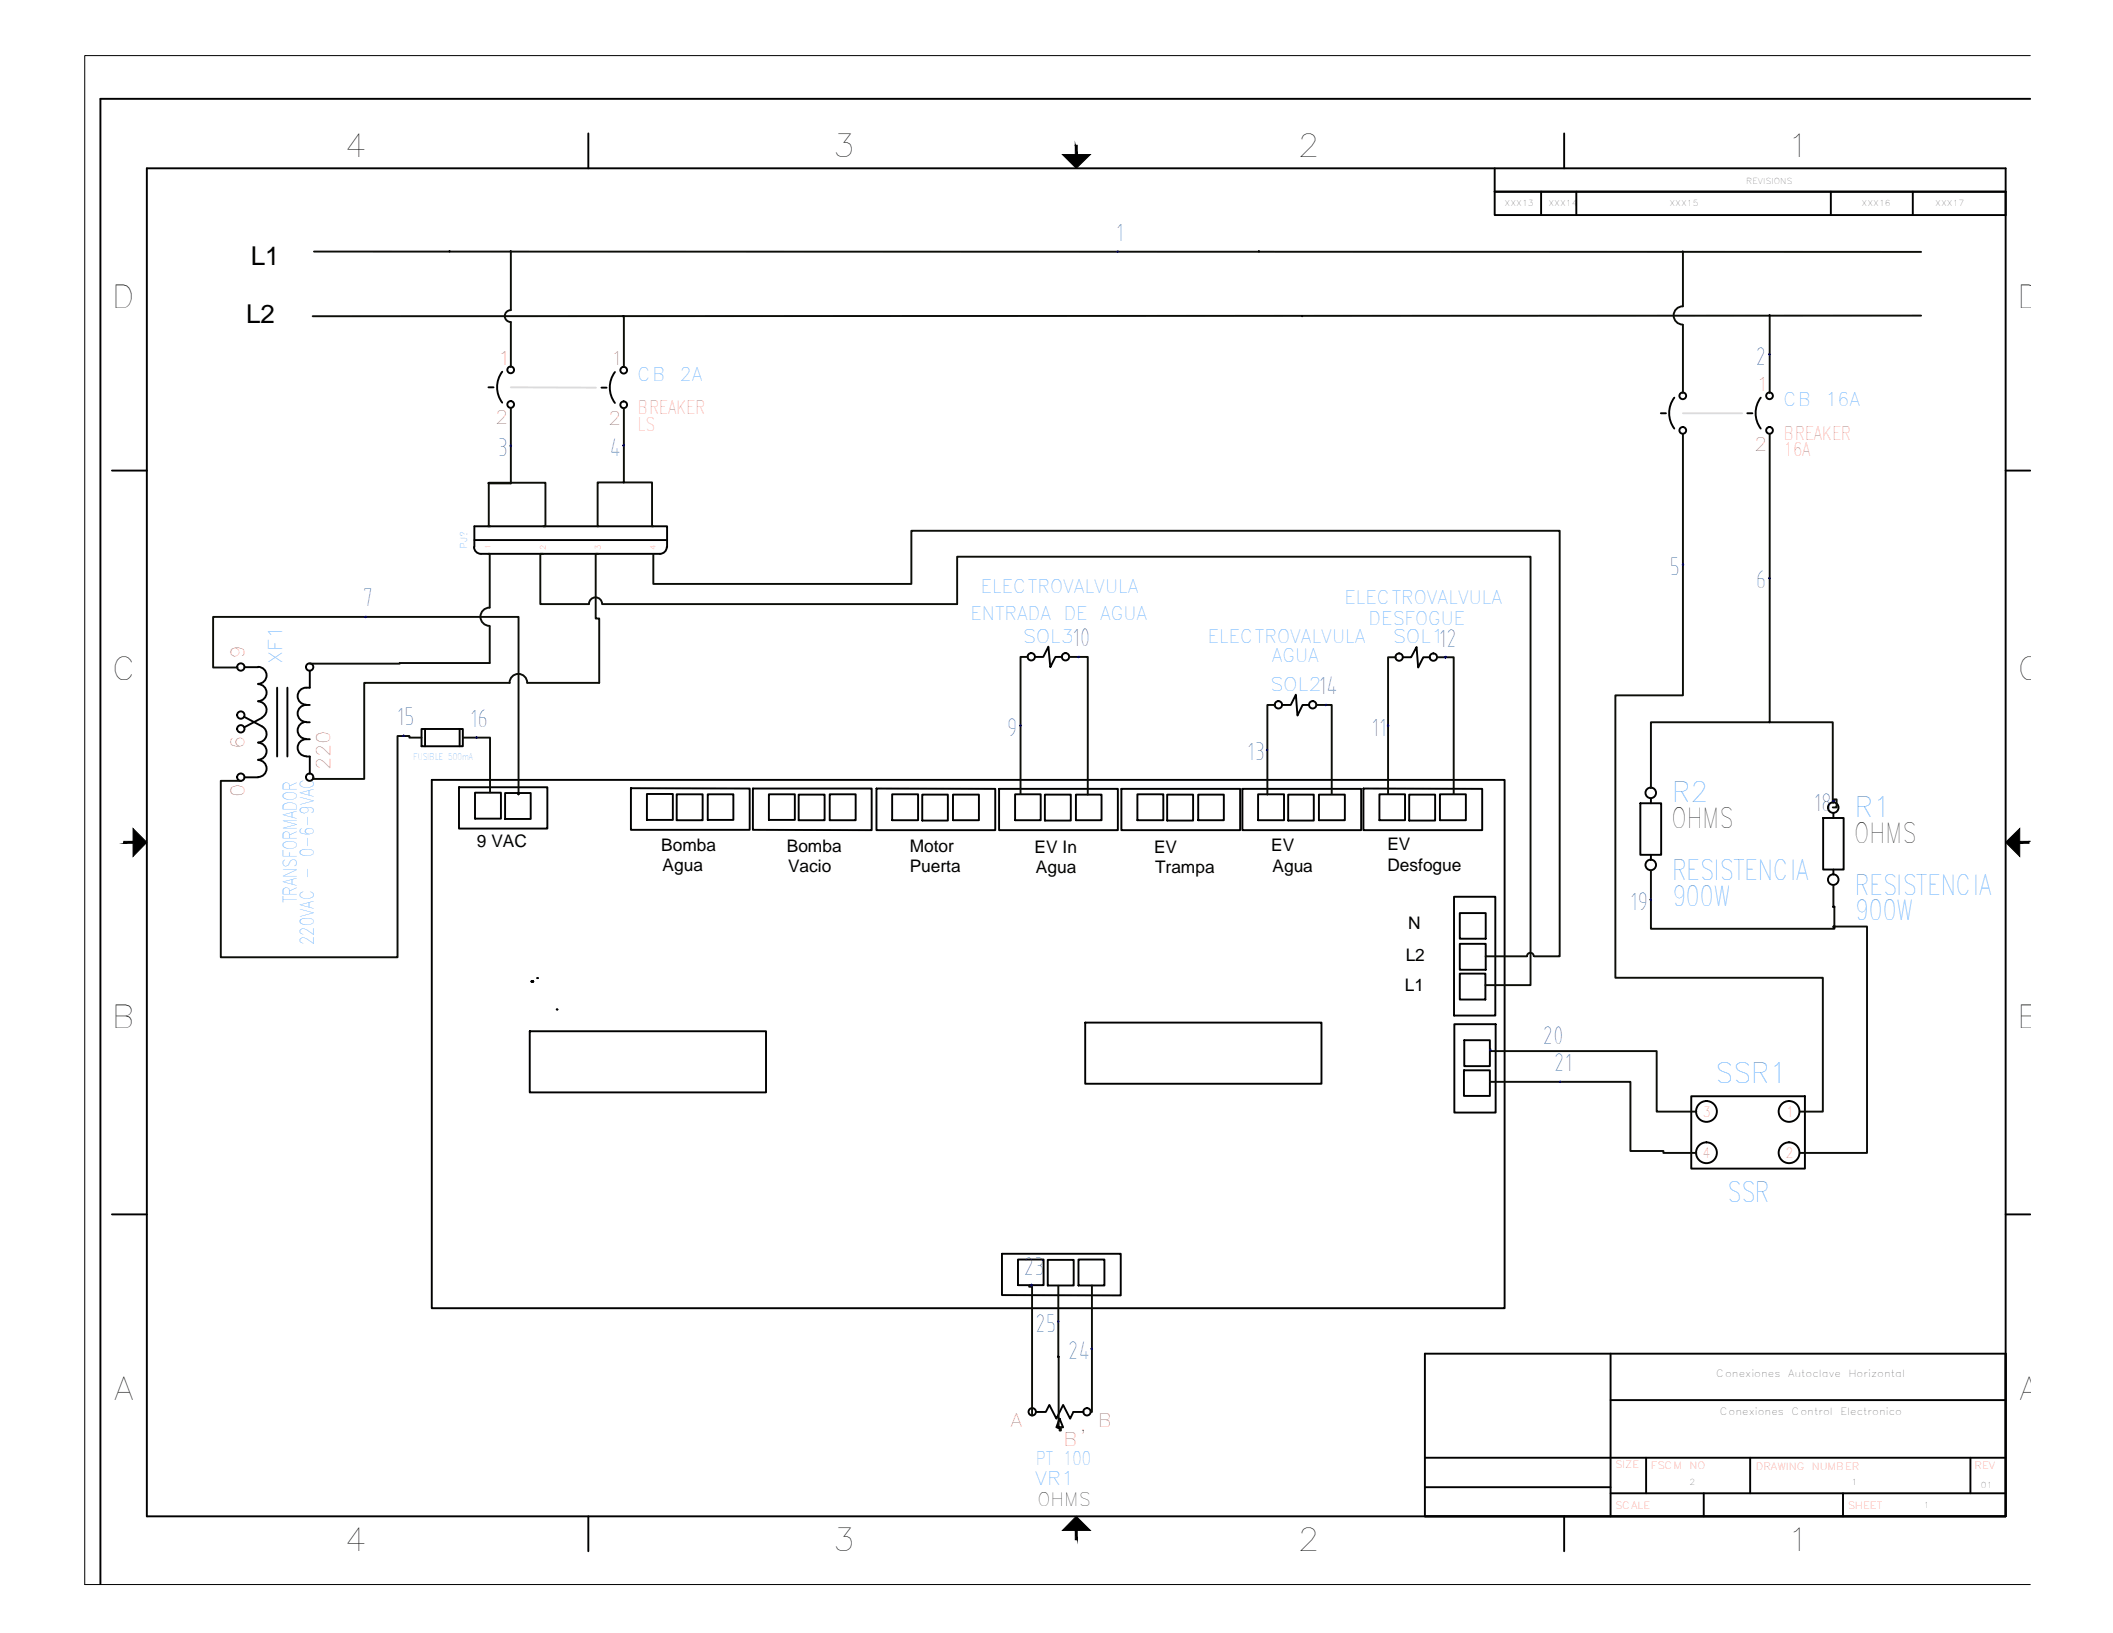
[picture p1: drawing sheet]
<svg xmlns="http://www.w3.org/2000/svg" width="279mm" height="216mm" viewBox="0 0 279 216" stroke-linecap="round" stroke-linejoin="round" font-family="sans-serif">
<!-- layer: Viewport -->
<path d="M265.2 179v21.5h-76.8" fill="none" stroke="#000" stroke-width=".25"/>
<!-- layer: Title Block -->
<g fill="none" stroke="#000" stroke-width=".25">
<path d="M77.8 17.6v4.7M206.8 17.6v4.7M268.5 13.1h-255.2v196.4M19.4 22.3h245.8v178.2h-245.8zM197.6 25.3v3.1h67.6M197.6 22.3v3M197.6 25.3h67.6M203.8 25.3v3.1M208.4 25.3v3.1M242.1 25.3v3.1M252.9 25.3v3.1M14.8 62.2h4.6"/>
<path d="M265.2 62.2h3.3M14.8 160.6h4.6M213 179v21.5M265.2 160.6h3.3M265.2 179h-76.8v21.5M188.4 196.6h24.6M188.4 192.7h76.8M213 197.4h52.2M213 185.1h52.2M217.7 192.7v4.7M225.3 197.4v3.1M231.4 192.7v4.7"/>
<path d="M243.7 197.4v3.1M260.5 192.7v4.7M77.8 200.5v4.6M206.8 200.5v4.6"/>
</g>
<g fill="#000" stroke="#000" stroke-width=".13">
<path d="M140.5 20.4h3.7l-1.9 1.9zM17.6 109.5l1.8 1.9-1.8 1.8zM265.2 111.4l1.9-1.9v3.7zM142.3 200.5l1.9 1.8h-3.7z"/>
<path d="M142.2 19.2l.2 1.2v-1.2zM142.2 19.2l.2 1.2h-.2z"/>
<path d="M16.4 111.2v.3l1.2-.3zM16.4 111.5l1.2-.3v.3z"/>
<path d="M267.1 111.5h1.2v-.3zM267.1 111.2h1.2l-1.2 .3z"/>
<path d="M142.2 202.3v1.3h.2zM142.2 202.3h.2v1.3z"/>
</g>
<!-- layer: 0 -->
<path d="M265.2 25.3v3.1M265.2 179v21.5h-76.8" fill="none" stroke="#000" stroke-width=".25"/>
<!-- layer: BLK_12_THHN -->
<g fill="none" stroke="#0c0e07" stroke-width=".25">
<path d="M41.5 33.3h212.5M67.5 33.3v7.7a.78 .78 0 0 0-.8 .8 .78 .78 0 0 0 .8 .8v5.9M222.5 33.3v7.2M67.5 53.9v10h-2.9M82.5 41.8v6.7M82.5 54v9.8M222.5 40.5a1.21 1.21 0 0 0-1.2 1.2 1.21 1.21 0 0 0 1.2 1.2M222.5 57.4v34.5h-8.9v37.4h27.4v17.7h-3M222.5 43v8.9M234 41.7v10.2M234 57.4v38.1M254 41.7l-212.7 .1"/>
<path d="M64.5 73.2h.3v7.1M64.8 69.6h-.3l.1-.1v-5.7h7.5v5.8h-.3M71.8 73.2h-.4v6.7h6.5M79.1 69.6h-.1v-5.8h7.2v5.8h.2M79.1 73.2h-.3v8.6h.4v8.5h-9.5M79.6 79.8a.87 .87 0 0 0-.9-.8 .87 .87 0 0 0-.8 .8M79.7 79.9h46.9v-6.3h75.8v56.6h-6M86.4 73.2v4h34.1v-7h85.7v56.2h-3.4M31.4 88.2l-3.2 .1v-6.7h40.4v23.4v-.2M55.7 97.5h-1.6v-.2h-1.5v29.3h-23.4v-23.4h2.7M61.2 97.5h3.6v7.3M64.7 80.3a1.21 1.21 0 0 0-1.2 1.2 1.21 1.21 0 0 0 1.2 1.2"/>
<path d="M64.8 82.8v4.9h-23.8M67.4 90.3h-19.2v12.7h-6.8v-.2M69.7 90.3a1.16 1.16 0 0 0-1.2-1.2 1.16 1.16 0 0 0-1.1 1.2M135.9 86.9h-1v18.1M141.4 86.9h2.4v18.2M168.5 93.3l.1-.1h-1v11.9M174.1 93.2h2v11.8M184.6 86.9h-1.1v18.1M190 86.9h2.2v18.1M218.3 104.2v-8.7h24v10.6M218.3 115.1v7.7h24.3l-.2-5.8M242.4 106.1v-.4h.5v1.1h-.6"/>
<path d="M196.5 126.4h5.4M197 138.6v.4h22.1v8h5.2M202.8 126.4a.44 .44 0 0 0-.4-.4 .44 .44 0 0 0-.5 .4M242.5 122.5h-.1v.2h.2M242.6 122.5h4.3v29.9h-8.9M242.6 122.5h-.1M197 143h18.6v9.2h4.3v.2h4.4M136.5 169.9l-.4 .1v.1h.4v17M139.9 170l.1 18.8 .1-.1v.4h.2v-.4M144.4 170v16.7h-.2"/>
</g>
<!-- layer: SYMS -->
<g fill="none" stroke="#000" stroke-width=".25">
<path d="M59.5 33.3h.1M67.5 33.3h.1M166.5 33.3h.1M222.5 33.3h.1M64.6 51.2h.7M66.4 49.1a3.4 3.4 0 0 0 0 4.1M79.5 51.3h.7M81.3 49.2a3.4 3.4 0 0 0 0 4.1M82.5 41.8h.1M172.2 41.8h.1M219.6 54.6h.7M221.4 52.6a3.4 3.4 0 0 0 0 4.1"/>
<path d="M231 54.6h.7M232.8 52.6a3.4 3.4 0 0 0 0 4.1M234 41.7h.1M62.7 72.3a.91 .91 0 0 0 .9 .9h23.7a.91 .91 0 0 0 .9-.9M62.7 72.3v-2.7h25.5v2.7M62.7 71.4h25.5M64.6 63.9h.1M82.5 63.8h.1M32.3 94.8l2.4 1.2a1.12 1.12 0 0 1 .5 1.3 1.12 1.12 0 0 1-1.1 .9M32.3 88.2h1.8M34.1 88.2a1.12 1.12 0 0 1 1.1 1.1 1.12 1.12 0 0 1-1.1 1.1M34.1 90.5a1.12 1.12 0 0 1 1.1 1.1 1.12 1.12 0 0 1-1.1 1.1"/>
<path d="M34.1 92.7a1.12 1.12 0 0 1 1.1 .9 1.12 1.12 0 0 1-.5 1.2M34.1 98.2a1.12 1.12 0 0 1 1.1 1.1 1.12 1.12 0 0 1-1.1 1.1M34.7 94.9l-2.4 1.3M36.6 90.9v9.1M38 90.9v9.1M40.5 90.9a1.12 1.12 0 0 0-1.1 1.1 1.12 1.12 0 0 0 1.1 1.2M40.5 93.2a1.12 1.12 0 0 0-1.1 1.1 1.12 1.12 0 0 0 1.1 1.1 1.12 1.12 0 0 0-1.1 1.2 1.12 1.12 0 0 0 1.1 1.1M40.5 97.7a1.12 1.12 0 0 0-1.1 1.2 1.12 1.12 0 0 0 1.1 1.1M40.5 97.7h.5M40.5 95.5h.5M40.5 93.2h.5M41 88.7v2.2h-.5"/>
<path d="M55.7 96.4h5.5v2.3h-5.5zM56.2 96.4v2.3M60.8 96.4v2.3M136.8 86.9h1.2l.6-1.4 .3 2.7 .7-1.3h.8M169.5 93.2h1.2l.7-1.4 .2 2.8 .6-1.4h.9M185.5 86.9h1.1l.7-1.4 .2 2.8 .7-1.4h.9M234 95.5h.1M32.3 102.8h1.8M34.1 100.5a1.12 1.12 0 0 1 1.1 1.1 1.12 1.12 0 0 1-1.1 1.1M40.5 100h.5v2.3M57.1 103.1h141.9v69.9h-141.9zM60.7 104.1h11.7v5.4h-11.7z"/>
<path d="M62.8 104.8h3.4v3.4h-3.4zM66.8 104.8h3.4v3.5h-3.4zM68.6 105h.1M68.6 104.8h.1M83.4 104.2l15.7 .1v5.4h-15.7zM85.5 105h3.5v3.4h-3.5zM89.5 105h3.4v3.4h-3.4zM93.6 105h3.4v3.4h-3.4zM99.6 104.3h15.7v5.5l-15.7-.1zM101.7 105h3.4v3.4h-3.4zM105.6 105.1h3.4v3.3h-3.4zM109.7 105h3.4v3.4h-3.4z"/>
<path d="M115.9 104.3h15.7v5.5h-15.7zM118 105h3.4v3.4h-3.4zM121.9 105.1h3.4v3.4h-3.4zM126 105.1h3.4v3.3h-3.4zM132.1 104.3h15.7v5.5h-15.7zM134.2 105h3.4v3.4h-3.4zM138.2 105.1h3.4v3.4h-3.4zM142.3 105.1h3.4v3.3h-3.4zM148.3 104.3h15.7v5.5h-15.7zM150.4 105h3.4v3.4h-3.4zM154.3 105.1h3.5v3.4h-3.5zM158.4 105.1h3.4v3.3h-3.4z"/>
<path d="M164.3 104.3h15.7v5.5h-15.7zM166.4 105h3.4v3.4h-3.4zM170.3 105.1h3.4v3.4h-3.4zM174.4 105.1h3.4v3.3h-3.4zM180.3 104.3h15.7v5.5h-15.7zM182.4 105h3.4v3.4h-3.4zM186.3 105.1h3.5v3.4h-3.5zM190.4 105h3.4v3.4h-3.4zM192.3 118.6h5.4v15.7h-5.4zM216.9 106.2h2.8v6.8h-2.8zM218.3 105.6v.6M218.3 113v.7"/>
<path d="M241.1 108.1h2.7v6.9h-2.7zM242.4 119.9h.1M242.4 107.5v.6M242.4 115v.6M242.6 119.9h.1M70 136.3h31.3v8.1h-31.3zM143.5 135.2h31.2v8.1h-31.2zM192.3 135.4h5.5v11.7h-5.5zM193 128.7h3.4v3.5h-3.4zM193 124.8h3.5v3.4h-3.5zM193 120.7h3.5v3.4h-3.5zM193.6 137.5h3.4v3.5h-3.4z"/>
<path d="M242.6 122.7h.1M193.6 141.5h3.4v3.4h-3.4zM223.6 144.9h15.1v9.6h-15.1zM132.5 165.8h15.7v5.5l-15.7-.1zM134.6 166.5h3.4v3.4h-3.4zM138.5 166.6h3.5v3.4h-3.5zM139.9 179.4h.1M140 179.4h.1M142.6 166.5h3.4v3.5h-3.4zM137 186.7h1.3l.5-1 .9 1.9 .9-1.9 .9 1.9 .4-.9h1.4M140 188.8h.1M140.1 187.6l.5 1.1h-.9z"/>
<circle cx="59.4" cy="33.2" r=".02"/>
<circle cx="67.5" cy="33.2" r=".02"/>
<circle cx="166.5" cy="33.2" r=".02"/>
<circle cx="222.5" cy="33.3" r=".02"/>
<circle cx="67.5" cy="48.9" r=".44"/>
<circle cx="67.5" cy="53.5" r=".44"/>
<circle cx="82.4" cy="41.8" r=".02"/>
<circle cx="82.5" cy="48.9" r=".44"/>
<circle cx="82.5" cy="53.5" r=".44"/>
<circle cx="172.2" cy="41.8" r=".02"/>
<circle cx="222.5" cy="56.9" r=".44"/>
<circle cx="222.5" cy="52.3" r=".44"/>
<circle cx="234" cy="41.7" r=".02"/>
<circle cx="234" cy="56.9" r=".44"/>
<circle cx="234" cy="52.3" r=".44"/>
<circle cx="64.6" cy="63.9" r=".02"/>
<circle cx="82.5" cy="63.8" r=".02"/>
<circle cx="31.8" cy="88.2" r=".49"/>
<circle cx="31.8" cy="94.5" r=".49"/>
<circle cx="31.8" cy="96.4" r=".49"/>
<circle cx="40.9" cy="88.2" r=".49"/>
<circle cx="136.4" cy="86.8" r=".49"/>
<circle cx="140.9" cy="86.8" r=".49"/>
<circle cx="169" cy="93.2" r=".49"/>
<circle cx="173.6" cy="93.2" r=".49"/>
<circle cx="185" cy="86.9" r=".49"/>
<circle cx="189.5" cy="86.9" r=".49"/>
<circle cx="234" cy="95.5" r=".02"/>
<circle cx="31.8" cy="102.8" r=".49"/>
<circle cx="40.9" cy="102.8" r=".49"/>
<circle cx="68.5" cy="104.8" r=".02"/>
<circle cx="68.5" cy="105" r=".02"/>
<circle cx="218.3" cy="104.8" r=".7"/>
<circle cx="218.3" cy="114.3" r=".7"/>
<circle cx="242.4" cy="116.3" r=".7"/>
<circle cx="242.4" cy="106.8" r=".7"/>
<circle cx="242.4" cy="119.9" r=".02"/>
<circle cx="242.5" cy="119.9" r=".02"/>
<circle cx="242.5" cy="122.6" r=".02"/>
<circle cx="225.6" cy="152.4" r="1.38"/>
<circle cx="225.6" cy="146.9" r="1.38"/>
<circle cx="236.6" cy="152.4" r="1.38"/>
<circle cx="236.6" cy="146.9" r="1.38"/>
<circle cx="139.9" cy="179.4" r=".02"/>
<circle cx="140" cy="179.4" r=".02"/>
<circle cx="136.5" cy="186.7" r=".49"/>
<circle cx="140" cy="188.8" r=".02"/>
<circle cx="143.7" cy="186.7" r=".49"/>
</g>
<!-- layer: LINK -->
<path d="M67.5 51.2l11.3 .1M222.5 54.6h7.9" fill="none" stroke="#dcdcdc" stroke-width=".25"/>
<!-- layer: WIRENO -->
<g fill="none" stroke="#0404a9" stroke-width=".25">
<path d="M147.8 33.2v.1M67.5 58.9v.1M82.5 58.9h-.1M234 46.8h-.1M222.5 74.7h.1M233.9 76.4h.1M48.4 81.5v.1M53.4 97.2v.1M63 97.4v.1M134.9 95.9v.1M142.6 86.8v.1M167.5 99.1v.1"/>
<path d="M175.3 93.2h.1M183.5 95.9v.1M191.2 86.8v.1M218.2 118.9h.1M242.4 105.9h.1M197 138.8h.1M206.3 143h.1M136.4 169.8v.1M139.9 174.7h.1M144.3 178.3h.1"/>
</g>
<!-- layer: 0 -->
<path d="M268.5 7.4h-257.3v202.1h257.3" fill="none" stroke="#000" stroke-width=".13"/>
<g font-size="4.1">
<text x="45.5" y="20.7">4</text>
<text x="110.1" y="20.7">3</text>
<text x="171.6" y="20.7">2</text>
<text x="236.3" y="20.7">1</text>
<text x="14.8" y="40.7">D</text>
<text x="266.7" y="40.7">D</text>
<text x="14.8" y="89.9">C</text>
<text x="266.8" y="89.9">C</text>
<text x="14.8" y="136">B</text>
<text x="266.7" y="136">B</text>
<text x="15.1" y="185.1">A</text>
<text x="267" y="185.1">A</text>
<text x="45.5" y="205.1">4</text>
<text x="110.1" y="205.1">3</text>
<text x="171.6" y="205.1">2</text>
<text x="236.3" y="205.1">1</text>
</g>
<g font-size="3.7" fill="#007fff">
<text x="221.1" y="106.1">R2</text>
<text x="245.2" y="108">R1</text>
<text x="221.1" y="119.7">900W</text>
<text x="221.1" y="116.3">RESISTENCIA</text>
<text x="245.3" y="118.3">RESISTENCIA</text>
<text x="245.3" y="121.7">900W</text>
<text x="226.8" y="143.2">SSR1</text>
<text x="228.4" y="158.9">SSR</text>
</g>
<g font-size="3.7">
<text x="221" y="109.5">OHMS</text>
<text x="245.2" y="111.4">OHMS</text>
</g>
<g font-size="3.5" fill="#0404a9">
<text x="147.6" y="31.9">1</text>
<text x="232.1" y="48.2">2</text>
<text x="65.8" y="60.3">3</text>
<text x="80.6" y="60.3">4</text>
<text x="220.8" y="76">5</text>
<text x="232.2" y="77.8">6</text>
<text x="47.9" y="80.2">7</text>
<text x="141.8" y="85.5">10</text>
<text x="190.2" y="85.5">12</text>
<text x="52.4" y="95.9">15</text>
<text x="174.4" y="91.8">14</text>
<text x="62.1" y="96.1">16</text>
<text x="133.1" y="97.3">9</text>
<text x="164.9" y="100.5">13</text>
<text x="181.3" y="97.3">11</text>
<text x="239.8" y="107.3">18</text>
<text x="215.5" y="120.3">19</text>
<text x="203.9" y="138">20</text>
<text x="205.5" y="141.6">21</text>
<text x="135.3" y="168.5">23</text>
<text x="136.9" y="176.1">25</text>
<text x="141.2" y="179.7">24</text>
</g>
<g font-size="3.4">
<text x="33.2" y="35">L1</text>
<text x="32.5" y="42.7">L2</text>
</g>
<g font-size="2.4" fill="#d00">
<text x="65.8" y="48.2">1</text>
<text x="80.7" y="48.2">1</text>
<text x="232.2" y="51.6">1</text>
<text x="65.5" y="56.1">2</text>
<text x="80.4" y="56.2">2</text>
<text x="231.9" y="59.6">2</text>
<text x="32.3" y="87.1" transform="rotate(-90 32.3 87.1)">9</text>
<text x="32.3" y="99" transform="rotate(-90 32.3 99)">6</text>
<text x="43.7" y="101.8" transform="rotate(-90 43.7 101.8)">220</text>
<text x="32.3" y="105.4" transform="rotate(-90 32.3 105.4)">0</text>
<text x="133.6" y="188.7">A</text>
<text x="140.6" y="191.1">B'</text>
<text x="145.1" y="188.7">B</text>
</g>
<g font-size="2.4" fill="#007fff">
<text x="84.3" y="50.3">CB 2A</text>
<text x="235.8" y="53.7">CB 16A</text>
<text x="128.3" y="82">ENTRADA DE AGUA</text>
<text x="129.7" y="78.4">ELECTROVALVULA</text>
<text x="177.8" y="79.9">ELECTROVALVULA</text>
<text x="181" y="82.6">DESFOGUE</text>
<text x="37.3" y="87.8" transform="rotate(-90 37.3 87.8)">XF1</text>
<text x="135.2" y="85">SOL3</text>
<text x="159.7" y="85">ELECTROVALVULA</text>
<text x="168.2" y="87.5">AGUA</text>
<text x="184.1" y="85.1">SOL1</text>
<text x="167.9" y="91.4">SOL2</text>
<text x="39.2" y="119.5" transform="rotate(-90 39.2 119.5)">TRANSFORMADOR</text>
<text x="41.5" y="124.9" transform="rotate(-90 41.5 124.9)">220VAC - 0-6-9VAC</text>
<text x="136.9" y="196.4">VR1</text>
<text x="137" y="193.7">PT 100</text>
</g>
<g font-size="2.4" fill="#ff3f00">
<text x="84.4" y="56.9">LS</text>
<text x="84.4" y="54.8">BREAKER</text>
<text x="235.9" y="58.2">BREAKER</text>
<text x="235.9" y="60.3">16A</text>
</g>
<text font-size="2.4" x="137.2" y="199.1">OHMS</text>
<g font-size="2.3">
<text x="63.1" y="112">9 VAC</text>
<text x="87.4" y="112.5">Bomba</text>
<text x="104" y="112.6">Bomba</text>
<text x="120.3" y="112.6">Motor</text>
<text x="136.8" y="112.7">EV In</text>
<text x="152.6" y="112.7">EV</text>
<text x="168.1" y="112.6">EV</text>
<text x="183.5" y="112.4">EV</text>
<text x="87.6" y="115.2">Agua</text>
<text x="104.2" y="115.3">Vacio</text>
<text x="120.3" y="115.3">Puerta</text>
<text x="137" y="115.4">Agua</text>
<text x="152.7" y="115.4">Trampa</text>
<text x="168.3" y="115.3">Agua</text>
<text x="183.5" y="115.2">Desfogue</text>
<text x="186.2" y="122.8">N</text>
<text x="185.7" y="131">L1</text>
<text x="185.9" y="127">L2</text>
</g>
<g font-size="1.8" fill="#d00">
<text x="225.2" y="147.6">3</text>
<text x="236.2" y="147.6">1</text>
<text x="225.1" y="153.1">4</text>
<text x="236.1" y="153.1">2</text>
</g>
<g font-size="1.3">
<text x="226.9" y="182.1">Conexiones</text>
<text x="236.4" y="182.1">Autoclave</text>
<text x="244.4" y="182.1">Horizontal</text>
<text x="227.4" y="187">Conexiones</text>
<text x="236.9" y="187">Control</text>
<text x="243.4" y="187">Electronico</text>
</g>
<g font-size="1.3" fill="#f00">
<text x="213.6" y="194">SIZE</text>
<text x="218.3" y="194.3">FSCM</text>
<text x="223.4" y="194.3">NO</text>
<text x="232.2" y="194.3">DRAWING</text>
<text x="239.6" y="194.3">NUMBER</text>
<text x="261.1" y="194.3">REV</text>
<text x="213.6" y="199.5">SCALE</text>
<text x="244.3" y="199.5">SHEET</text>
</g>
<g font-size="1.2" fill="#007fff">
<text x="61.8" y="72.6" transform="rotate(-90 61.8 72.6)">PJ?</text>
<text x="54.7" y="100.4">FUSIBLE 500mA</text>
</g>
<g font-size="1.1">
<text x="199" y="27.3">XXX13</text>
<text x="204.8" y="27.3">XXX14</text>
<text x="220.8" y="27.3">XXX15</text>
<text x="230.9" y="24.3">REVISIONS</text>
<text x="246.2" y="27.3">XXX16</text>
<text x="255.9" y="27.3">XXX17</text>
<text x="223.4" y="196.4">2</text>
<text x="244.8" y="196.4">1</text>
<text x="261.9" y="196.8">01</text>
<text x="254.4" y="199.3">1</text>
</g>
<g font-size="1" fill="#d00">
<text x="64.9" y="72.6" transform="rotate(-90 64.9 72.6)">1</text>
<text x="72.2" y="72.7" transform="rotate(-90 72.2 72.7)">2</text>
<text x="79.4" y="72.7" transform="rotate(-90 79.4 72.7)">3</text>
<text x="86.7" y="72.7" transform="rotate(-90 86.7 72.7)">4</text>
</g>
</svg>
